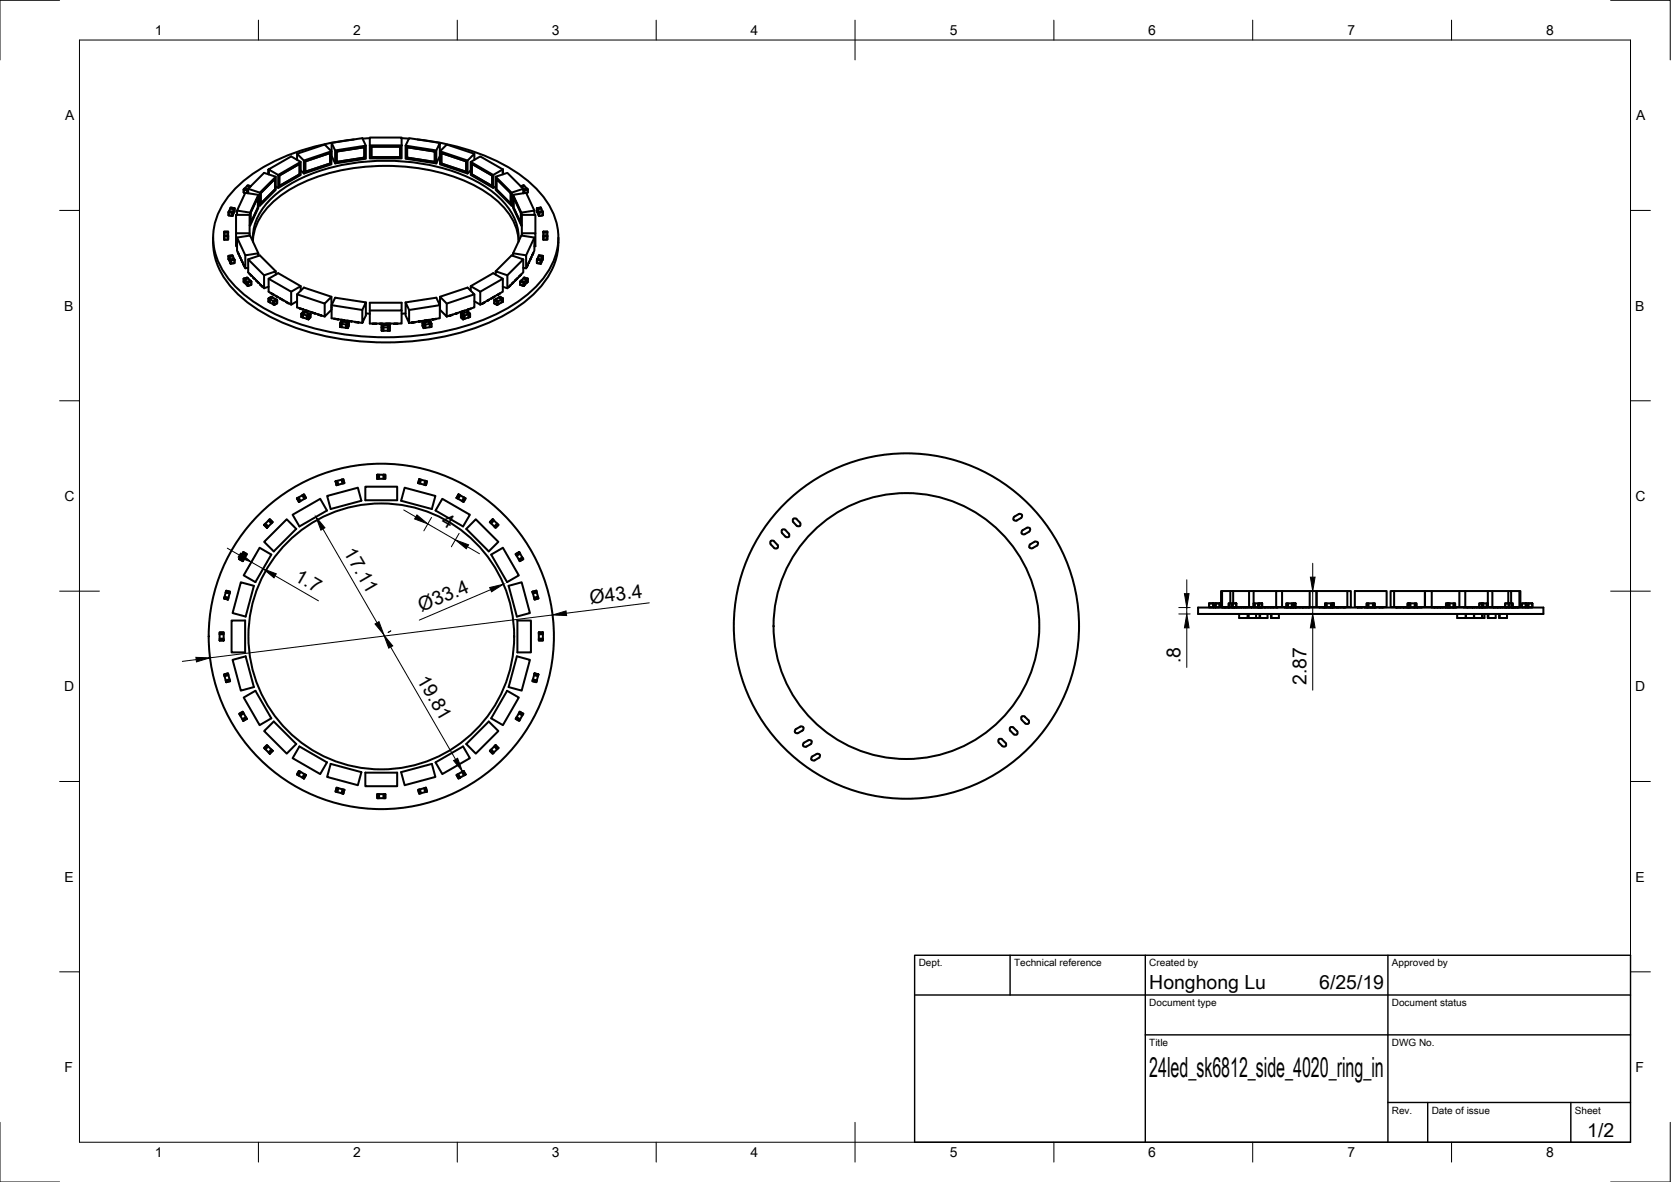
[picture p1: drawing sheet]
<svg xmlns="http://www.w3.org/2000/svg" width="420mm" height="297mm" viewBox="0 0 420 297" stroke-linecap="round" stroke-linejoin="round" font-family="sans-serif">
<!-- layer: Visible -->
<g fill="none" stroke="#000" stroke-width=".51">
<path d="M74.7 38.6v1.6M83.3 38l-6.9 2.4M83.4 35.9v3.3l.9 1.9 7.7-1.2v-3.3l-.9-1.9-7.7 1.2 .9 1.9v3.3M84.6 38.1l7-1.1v2.6l-7 1.1zM89 35a52.8 52.8 0 0 0-27.5 10.2 19.8 19.8 0 0 0-7.9 13.5 17.6 17.6 0 0 0 6.3 14 48.8 48.8 0 0 0 25.8 11.2 69 69 0 0 0 39.5-5.2 29.6 29.6 0 0 0 13.4-11.8 15.5 15.5 0 0 0-2.1-17.6 37.9 37.9 0 0 0-18.2-11.5 65.6 65.6 0 0 0-13.3-2.8M92 36.6l-7.7 1.2M93 34.6h8v5.2h-8zM93 36.5h8M93 34.7l-1.8 .1M93.4 36.9h7.2v2.6h-7.2zM101 34.7l1.8 .1M102 36.6l7.7 1.2"/>
<path d="M102.4 37l6.9 1.1v2.6l-6.9-1.1zM110.6 35.9l-7.7-1.2-.9 1.9v3.3l7.7 1.2 .9-1.9v-3.3l-.9 1.9v3.3M110.6 38l7 2.4M111 38.5l6.2 2.1v2.6l-6.2-2.1zM119.3 38.6l-7-2.3-1.7 1.7v3.3l7 2.3 .8-.8M53.6 59.7v1.3M56.3 59.1h1.1v1.1h-1.1zM56.3 58.2h1.1v.3h-1.1zM56.3 58.2h1.1v2h-1.1zM56.3 59.4h1.1M58.9 52.6l-1-.2 .1-.2 1 .1v.8l-.1 .3 .1-1.1-.6 1.2v.8l-.9-.2v-.8l.5-1.1 1 .1v.8l-.6 1.2 .2-1.1-1-.2-.1 .3 .9 .2-.9-.2v.8l.9 .2 .2-1.1M59.4 58.6v3.3h.2"/>
<path d="M59.6 59.7l2.1 4.5 3.3-.5v.6M59.6 52.9v1.1M62.4 48.5h-.1M62.4 47.4v1.2M62.8 58.6v-4.6h-3.4v4.6h3.4v.6M62.8 56.7l2.2-4.5v-3.2l-3.3-.5-2.1 4.4 3.3 .5v3.3M62.8 47l-.7-.2 .2-.2 .7 .2-.7-.2-1 1v.8l.3 .1-.3-.1v-.8l.9 .3-.9-.3 .2-.3 .9 .3-.2 .3v.6M64.9 49.5v2.6l-1.9 4v-2.6zM65 51.6l.3 .1 4-4v-3.3l-2.9-1-4 4 2.9 1v3.3M65 49l-2.1 4.4M67.5 43.4v.1M67.5 42.6v.9"/>
<path d="M67.5 42.6v.8M67.5 42.6h.1M67.5 42.6v1.2M69.2 44.9v2.7l-3.6 3.6v-2.7zM69.3 46.9l.7 .3 5.6-3.2v-3.3l-2.4-1.4-5.7 3.3 2.5 1.4v3.2M69.3 44.4l-4 4M70.2 44.1l5.1-2.9v2.6l-5.1 2.9zM75.6 42.8l.8 .8 6.9-2.3v-3.3l-1.7-1.7-6.9 2.3 1.7 1.8v3.2M75.6 40.7l-5.6 3.3M76.8 40.6l6.2-2.1v2.6l-6.2 2.1zM118.4 40.7l5.6 3.3M118.6 41.2l5.1 2.9v2.6l-5.1-2.9z"/>
<path d="M119.3 40.2v-1.6l-1.7 1.8v3.2M124.6 44.4l4 4M124.8 44.9l3.6 3.6v2.7l-3.6-3.6zM126.4 42.6l-5.6-3.3-2.4 1.4v3.3l5.6 3.2 .6-.3M126.4 43.8v-1.2l-2.4 1.4v3.2M126.4 42.6v.9M129 49l2.1 4.4M129.1 49.5l1.9 4v2.6l-1.9-4zM131.2 47l.7-.2-.2-.2-.8 .2 .8-.2 1 1v.8l-.4 .1 .4-.1v-.8l-.3-.3-.8 .3 .2 .3-.2-.3M131.2 58.6v-4.6h3.4v4.6M131.2 59.2v-.6h3.4v3.3h-.2M131.6 47.4l-4-4-3 1v3.3l4 4 .4-.1"/>
<path d="M131.6 48.6v-1.2l-3 1v3.3M131.6 48.5h.1M132.7 47.6l-.9 .3v.6M134.4 52.9l-2.1-4.4-3.3 .5v3.2l2.2 4.5M134.4 54v-1.1l-3.3 .5v3.3M134.4 59.7v3.3l-2.1 4.4-.7-.1M135.1 52.6l-.1-.3v.8M136 52.2l.1 .2-1 .2v.8l-.1-.3M136 52.2l.5 1.1v.8l-1 .2 1-.2v-.8l-.1-.3-1 .2M136 52.2l-1 .1 .5 1.2-.1-.3 .1 1.1v-.8l1-.2-1 .2v.8l-.5-1.2M136 52.2l-1 .1v.8M136.6 58.2h1v.3h-1z"/>
<path d="M136.6 59.1h1v1.1h-1v-.8h1h-1zM136.6 58.2h1v2h-1zM140.4 59.7a18.4 18.4 0 0 1-7.4 15.3 51.9 51.9 0 0 1-27.3 10.5 67.6 67.6 0 0 1-37.4-5.7 28.8 28.8 0 0 1-13.2-12.2 15.4 15.4 0 0 1-1.5-6.6M57.5 65.1v-.8l.9-.1 .6 1.1v.8l-1 .2-.1-.3v-.8l.1 .3 1-.2-1 .2v.8l1-.2-.1-1.1-1 .2M57.5 64.3l.5 1.2v.8l-.5-1.2 .1 .3v-.8l1-.2-.2-.2zM57.6 64.6l-.1-.3v.8M60 64l-.2-.6 .3 .6M60.5 64.8l-.2-.4 .1 .4M60.6 65.2l.4 .7zM61.3 70l1 1.1v.8l-1-1 .2 .2v-.8l.9-.3-.2-.2zM61.4 67l-.2-.6 .2 .6M61.5 70.3l-.2-.3v.9"/>
<path d="M61.7 64.2v3.2l.7-.1M62.1 70.8l.8-.3 .3 .3v.8l-.9 .3v-.8l.9-.3-.9 .3-.2-.3v.8l.2 .3 .9-.3v-.8l-1-1-.9 .2v.9M62.4 65.2l4 4 2.9-1v.8M63.3 69.3l-.5-.5 .4 .6M63.6 60.3a15 15 0 0 1 6.3-10.6 43.1 43.1 0 0 1 24.5-8 48.9 48.9 0 0 1 26.7 5.9 18.2 18.2 0 0 1 9.1 11.3l.2 1.4M63.6 60.8a14.2 14.2 0 0 1 6.2-12.3 42.2 42.2 0 0 1 23.2-8 50 50 0 0 1 28.3 6 17.3 17.3 0 0 1 9 11.6l.1 2.7M64 70.1l-.4-.4 .5 .4M65 63.7l-2.1-4.5-3.3 .5v3.3l2.1 4.4M65.1 71.1l-.7-.7 .6 .7M66 72l-.6-.5 .5 .5M66.4 69.2v3.2l1.1-.3M67.5 75l1.5 .8v.8l-1.5-.8 .4 .2v-.8l.7-.4-.4-.2z"/>
<path d="M67.5 70l5.7 3.3 2.4-1.4v1.2M67.9 75.2l-.4-.2v.8M68.6 75.6l.7-.4 .4 .2v.8l-.7 .4v-.8l.7-.4-.7 .4-.4-.2v.8l.4 .2 .7-.4v-.8l-1.5-.8-.7 .4v.8M68.8 74l-.7-.4 .6 .5M69.3 68.2l-4-4-2.9 1v3.2l4 4M69.9 74.7l-.6-.4 .5 .4M71.3 75.5l-.9-.6 .8 .6M72.6 76.2l-.7-.4 .6 .4M73.2 73.3v3.3l1.5-.9M74.7 74l6.9 2.3 1.7-1.7v3.3l-1.7 1.7v-3.3M75.6 71.9l-5.6-3.2-2.5 1.3v3.3l5.7 3.3M76.2 79l-.4-.1v.8"/>
<path d="M76.2 77.8l-.9-.4 .9 .4M76.3 78.3l-.5 .6 1.8 .5v.8l-1.8-.5 .4 .1v-.8l.5-.5zM77.1 79.3l.5-.5 .5 .1v.8l-.5 .5v-.8l.5-.5-.5 .5-.5-.1v.8l.5 .1 .5-.5v-.8l-1.8-.6-.5 .6v.8M77.5 78.2l-.6-.2 .6 .2M79.3 78.8l-1.1-.4 1 .4M80.8 79.3l-.8-.3 .8 .3M83.3 74.6l-6.9-2.3-1.7 1.7v3.2l6.9 2.4M83.3 77.3h.1M83.4 76.7l7.7 1.2 .9-1.9v3.3l-.9 1.9v-3.3M92 76l-7.7-1.2-.9 1.9v3.3l7.7 1.2M92 78.8h1M93 78h8v-1.9h-8v5.2h8v-3.3"/>
<path d="M102 76l7.7-1.2 .9 1.9-7.7 1.2M102 78.8h-1M110.6 76.7v3.3l-7.7 1.2-.9-1.9v-3.3l.9 1.9v3.3M110.6 74.6l7-2.3 1.7 1.7-7 2.3M110.6 77.3h.1M112.9 79.4l.9-.3-.9 .3M114.4 78.9l.7-.3-.6 .3M115.7 78.4l1.1-.4-1 .5M115.9 78.9l.5 .5-.5-.5v.8l.5 .5v-.8l1.8-.5v.8l-1.8 .5 .4-.1v-.8l-.5-.5zM116.8 79.3l-.4 .1v.8l-.5-.5M117.6 77.8l.8-.3-.8 .4M117.8 79l-.5-.5 .4-.2 .5 .6v.8l-.4 .1v-.8l.4-.1-.5-.6-1.8 .6v.8"/>
<path d="M118.4 71.9l5.6-3.2 2.4 1.3-5.6 3.3M118.4 73.1v-1.2l2.4 1.4v3.3M119.3 74v3.2l-7 2.4-1.7-1.7v-3.3l1.7 1.7v3.3M121.2 76.3l.8-.4-.7 .5M122.5 75.6l.5-.3-.5 .3M123.5 75l.9-.5-.8 .5M124.3 75.4l.7 .4-.7-.4 .3-.2 .7 .4v.8l-.3 .2-.7-.4zM124.6 68.2l4-4 3 1-4 4M124.6 69v-.8l3 1v3.2M125 74.1l.7-.4-.6 .5M125 75.8l1.4-.8v.8l-1.4 .8zM125.3 75.6l-.3 .2v.8l-.7-.4"/>
<path d="M126.1 75.2l-.7-.4 .3-.2 .7 .4v.8M126.4 70v3.3l-5.6 3.3-1.5-.9M126.4 75.8l-.3 .2v-.8l.3-.2-.7-.4-1.4 .8v.8M127.9 72.1l.5-.5-.5 .6M128.8 71.3l.4-.5-.4 .5M129 63.7l2.1-4.5 3.3 .5-2.1 4.5M129 64.3v-.6l3.3 .5v3.2M129.5 70.5l.7-.7-.6 .7M130.6 69.5l.5-.6-.5 .6M131 70.5l.9 .3v.8l-.2 .3 1-1v-.9l-1 1.1v.8l-.9-.3v-.8l.9 .3-.9-.3zM131.6 65.2v3.2l-4 4-1.2-.3M131.9 70.8l-.2 .3v.8l-.9-.3"/>
<path d="M132.4 67.1l.3-.6-.2 .6M132.4 70.3l-.8-.3 .2-.2 .9 .2v.9l-.3 .2v-.8l.3-.3-.9-.2-1 1v.8M132.9 66.1l.2-.5-.2 .5M133.3 65.3l.3-.8-.3 .8M133.8 64.1l.3-.6-.2 .6M135.1 65l1 .2-.1 1.1 .5-1.2v-.8l-.5 1.2v.8l-1-.2v-.8l1 .2-1-.2zM136.1 65.2l-.1 1.1-1-.2M136.4 64.6l-1-.2 .1-.2 1 .1v.8l-.1 .3 .1-1.1-1-.1-.5 1.1v.8M85 80.2h.1M85 80.2l-.9-.1 .9 .2M85.7 80.8l-.2 .5 1.9 .3v.9l-1.9-.3h.4v-.8l.3-.6zM85.9 81.4l-.4-.1v.9"/>
<path d="M86.5 80.4v.1M86.5 80.4l-.7-.1 .7 .2M87 81.6l.2-.6 .5 .1v.8l-.3 .6v-.9l.3-.5-.3 .5h-.4v.8l.4 .1 .3-.6v-.8l-2-.3-.2 .5v.9M88.4 80.8l-1.2-.2 1.2 .2M90.2 81l-.9-.1 .8 .2M93.7 81.3l1 .1zM95.5 81.3l.7 .1zM96 81.7h2v.6h-2v-.6h.4v1.4h-.4zM96.4 82.3h-.4v.8M97 81.3l1.2 .1zM97.5 82.3v-.6h.5v1.4h-.5v-.8h.5v.8h-2M99.1 81.3l.9 .1z"/>
<path d="M103.5 81.1l1-.2-1 .2M105.2 80.8l.8-.1-.7 .2M106.3 81.1l.2 .5-.2-.5v.8l.2 .6v-.9l2-.3v.9l-2 .3 .5-.1v-.8l-.3-.6zM106.7 80.6l1.2-.2-1.2 .3M107 81.6h-.5v.9l-.2-.6M108 81.4l-.2-.6h.4l.3 .5v.9h-.5v-.8l.5-.1-.3-.5-1.9 .3v.8M108.7 80.2l.9-.1-.8 .2M94.8 119.3h.5v1h-.5zM94.8 119.3h2.1v1h-2.1zM96.4 119.3h.5v1h-.5zM61.2 138.7l.9 .5-.3 .5-.9-.5zM61.2 138.7l.9 .5-1.1 1.8-.8-.5z"/>
<path d="M65.3 137.7l2.9 1.7-4 6.9-2.9-1.7zM66.4 131.9l.3-.3 .8 .7-.4 .3zM67.8 130.5l.8 .7-.4 .3-.7-.7zM67.8 130.5l.8 .7-1.5 1.4-.7-.7zM72.1 130.5l2.4 2.4-5.7 5.7-2.4-2.4zM73.6 129.4l6.9-4 1.7 2.9-6.9 4zM74.7 125.3l.4-.3 .5 .9-.4 .2zM74.7 125.3l1.7-1.1 .5 .9-1.7 1zM76 124.5l.4-.3 .5 .9-.4 .3zM82.3 124.6l7.7-2 .9 3.2-7.8 2.1zM84.4 121l.4-.2 .3 1-.5 .1zM84.4 121l1.9-.6 .3 1-2 .5z"/>
<path d="M85.9 120.6l.4-.2 .3 1-.5 .1zM91.9 122.3h8v3.4h-8zM101.7 122.6l7.8 2-.9 3.3-7.7-2.1zM105.4 120.4l.5 .2-.3 .9-.5-.1zM105.4 120.4l2 .6-.3 .9-2-.5zM106.9 120.8l.5 .2-.3 .9-.5-.1zM111.2 125.4l7 4-1.8 2.9-6.9-4zM115.3 124.2l.4 .3-.5 .9-.4-.3zM115.3 124.2l1.8 1.1-.5 .8-1.8-1zM116.6 125l.5 .3-.5 .8-.5-.2zM119.6 130.5l5.7 5.7-2.4 2.4-5.7-5.7zM123.5 139.4l2.9-1.7 4.1 6.9-3 1.7z"/>
<path d="M123.9 130.5l.3 .3-.7 .7-.3-.3zM123.9 130.5l1.4 1.4-.7 .7-1.4-1.4zM124.3 132.3l.7-.7 .3 .3-.7 .7zM129.7 139.2l.9-.5 .2 .5-.9 .5zM129.7 139.2l.9-.5 1 1.8-.9 .5zM195.5 136.9a.58 .58 0 0 1 0 .8 .58 .58 0 0 1-.9 0l-.8-.9a.57 .57 0 0 1 0-.8 .57 .57 0 0 1 .8 0l.9 .9M196.7 134a.57 .57 0 0 1 0-.9 .57 .57 0 0 1 .8 .1l.8 .9a.56 .56 0 0 1 0 .8 .56 .56 0 0 1-.8-.1l-.8-.8M199.5 131.2l.8 .9M199.5 130.4l.6-.1 1 1a.56 .56 0 0 1 0 .8 .56 .56 0 0 1-.8 0M199.5 130.4l-.2 .4 .2 .4M256.1 129.2l-1 .6a.57 .57 0 0 0-.2 .8 .57 .57 0 0 0 .8 .2l1-.6M256.1 129.2l.5-.1 .3 .3"/>
<path d="M256.9 129.4l.1 .4-.3 .4M257 133.4l1.2-.8a.57 .57 0 0 1 .8 .2 .57 .57 0 0 1-.3 .8l-1.4 .7-.4-.3zM260.7 137.1a.57 .57 0 0 0 .2-.8 .57 .57 0 0 0-.8-.2l-1 .7a.57 .57 0 0 0-.3 .8 .57 .57 0 0 0 .8 .1l1.1-.6M55.2 158.9h1v.5h-1zM55.2 158.9h1v2.1h-1zM56.5 150l.9 .2-.1 .5-1-.3zM56.9 148.4l.9 .3-.1 .5-1-.3zM56.9 148.4l.9 .3-.5 2-1-.3zM58.2 155.9h3.4v8h-3.4zM60.4 140.1l.9 .5-.3 .4-.8-.5zM60.6 146.3l3.2 .9-2 7.7-3.3-.8zM127.9 147.2l3.3-.9 2 7.8-3.2 .8z"/>
<path d="M130.1 155.9h3.4v8h-3.4zM130.5 140.6l.8-.5 .3 .4-.9 .5zM133.9 148.7l1-.3 .1 .5-1 .3zM133.9 148.7l1-.3 .5 2-1 .3zM134.3 150.2l1-.2 .1 .4-1 .3zM135.5 158.9h1v.5h-1zM135.5 158.9h1v2.1h-1zM301.2 152.7h86.9v1.6h-86.9zM304 151.6h1v1h-1zM305.1 151.6h.2v1h-.2zM305.1 151.6h.6v1h-.6zM305.7 151.6h.9v1h-.9z"/>
<path d="M306.6 151.6h-1.1v1h.2M306.6 151.6v1h-.9M307 152.6l.5 .1M307.3 152.6h-.3v-4.1h.3v4.1h1.6v.1M307.3 148.5h2.8M307.5 152.7h.4M307.5 152.7h.2M307.9 152.7h.4M307.9 152.7h.2M308.3 152.7h.6M308.3 152.7h.3M308.9 152.7h.2"/>
<path d="M308.9 151.6h.3v1h-.3zM308.9 151.6h1.1v1h-1.1zM309.1 152.6l1.2 .1M309.4 148.5v3.1M310 151.6h.9v1h-.9zM310.1 148.5h5.1M310.1 148.5v3.1M310.3 152.7h.6M310.3 152.6v.1M310.4 152.6v.1M310.9 151.6h-1.2v1h.3M310.9 151.6v1h-.9"/>
<path d="M310.9 152.6h3.2M310.9 152.6l.4 .1M311.3 152.7h.8M311.3 152.7h.4M311.6 154.3v1h2.2M312.1 152.7h1M312.1 152.7h.6M313.1 152.7h1.6M313.1 152.7h.5M313.7 154.3v1M313.8 155.3h.1M313.8 154.3v1"/>
<path d="M313.8 155.3h2M314 154.3v1M314.1 148.5v4.1h1.1M314.7 152.6v.1M314.9 152.6l-.2 .1M315.2 151.6h.3v1h-.3zM315.2 151.6h1.4v1h-1.4zM315.2 148.5h7.2M315.2 148.5v3.1M315.7 152.6l.7 .1M315.8 155.3h.9M315.8 154.3v1"/>
<path d="M316.4 152.6l.6 .1M316.6 151.6h.8v1h-.8zM316.7 154.3v1M316.8 154.3v1M317 152.7h.5M317 152.6v.1M317.4 151.6h-1.1v1h.3M317.4 151.6v1h-.8M317.4 152.6h3.5M317.5 152.6l.6 .1M318.1 152.7h1.4M318.1 152.7h.8"/>
<path d="M318.7 154.3v1h-2M319.5 152.7h1.6M319.5 152.7h.7M319.6 154.3v1h2v-1M319.7 154.3v1M320.9 148.5v4.1h1.5M321.1 152.6v.1M321.3 152.6l-.2 .1M322.4 148.5v4.1l1.4 .1M322.4 148.5h8.6v4.1h-1.7v-4.1M323.4 151.6h.5v1h-.5zM323.4 151.6h1.8v1h-1.8z"/>
<path d="M323.8 152.6l.7 .1M324.5 152.7h.1M324.5 152.6v.1M324.5 152.6l.6 .1M325.1 152.6l.7 .1M325.2 151.6h.5v1h-.5zM325.7 152.6h3.7l-.3 .1M325.7 151.6h-.9v1h.4M325.7 151.6v1h-.5M325.8 152.7h1.1M325.8 152.6v.1M325.8 152.7h1.7"/>
<path d="M327.5 152.7h.9M327.5 152.6v.1M327.7 152.7h1.4M329.1 152.6v.1M332.7 152.7l-1-.1 1.3 .1M333 152.6v.1M333.2 151.6h.4v1h-.4zM333.2 151.6h1.9v1h-1.9zM333.2 152.6l-.2 .1M333.5 152.6l.6 .1M334.1 152.6l.4 .1M334.5 152.7h1.6"/>
<path d="M334.5 152.6v.1M334.9 152.6v.1M335.1 151.6h.3v1h-.3zM335.4 151.6h-.7v1h.4M335.4 151.6v1h-.3M335.4 152.6h3.4M336.1 152.6l.3 .1M336.4 152.6v.1M336.7 152.6l-.3 .1M337.8 152.7l-.8-.1 1.2 .1M338.2 152.6v.1M338.4 152.6l-.2 .1"/>
<path d="M338.8 148.5v4.1h.9v-4.1h-8.7v4.1h2.2M341.4 152.6l.9 .1zM342.6 152.6l-.3 .1M343.6 151.6h.5v1h-.5zM343.6 151.6h2.1v1h-2.1zM343.9 152.6h-3.2v-4.1h8v4.1h-4M343.9 152.7h.8M345.2 151.6h.5v1h-.5zM346.2 152.6l-.3 .1M346.8 152.6l.9 .1zM348 152.6l-.3 .1M350.5 148.5h7.8v4.1h-2.1"/>
<path d="M350.5 152.6v-4.1h-.8v4.1h4.2M350.9 152.6h1.3l-1 .1M352.4 152.6l-.2 .1M352.6 152.6h1l-.6 .1M353.6 152.7h.5M353.9 151.6h.3h-.3v1h.3v-1h2v1h-2h.4v-1h-.4v1h-.3zM354.1 152.6l.3 .1M354.4 152.6h1.2M355.7 151.6h.5v1h-.5zM355.9 152.6l-.3 .1M356.1 152.6h1.2l-.9 .1M357.6 152.6l-.3 .1"/>
<path d="M360 152.6h1.5l-.9 .1M360 152.6v-4.1h-1.7v4.1h5.3h-.8M360 148.5h8.4v4.1M361.5 152.7h.1M361.5 152.6h1.3l-.6 .1M362.8 152.7h.1M363.6 151.6h.5h-.5v1h.5v-1h1.8v1h-1.8h.4v-1h-.4v1h-.5zM364.5 152.6l-1 .1M364.5 152.7h.1M364.6 152.6l.7 .1M365.4 151.6h.5v1h-.5zM366.3 152.6l-.2 .1"/>
<path d="M366.4 154.3v1h2.2M366.9 148.5v4.1h-1.6M366.9 152.6h5.1l-1.3 .1M368 152.6h1.6l-.7 .1M368.4 148.5h6.8v4.1M368.5 154.3v1M368.6 155.3h2.1M368.6 154.3v1M369.6 152.7l1.1-.1-.5 .1M370.6 154.3v1M370.7 155.3h2M370.7 154.3v1"/>
<path d="M372 151.6h.7h-.7v1h.7v-1h1.4v1h-1.4h.3v-1h-.3v1h-.7zM372.1 152.6l-.8 .1M372.1 152.7h.6M372.7 154.3v1M372.7 152.6h.7M373.3 154.3v1h-.6M373.6 152.6l-.2 .1M373.8 151.6h.3v1h-.3zM374.1 154.3v1h2v-1M374.1 148.5v3.1M374.1 152.6h4.4l-.7 .1M374.2 154.3v1"/>
<path d="M374.5 152.6h1.6l-.5 .1M375.2 148.5h4.8v3.1M376.1 152.7l.8-.1-.4 .1M376.9 152.7l.9-.1-.6 .1M376.9 154.3v1h2v-1M377.1 154.3v1M378.5 151.6h.8h-.8v1h.8v-1h1.1v1h-1.1h.3v-1h-.3v1h-.8zM378.7 152.6l-.4 .1M378.7 152.7h.2M378.9 152.6l1.3 .1M379.2 148.5v3.1M380 148.5h2.3v4.1"/>
<path d="M380.1 151.6h.3v1h-.3zM380.4 152.7l.4-.1-.2 .1M380.8 152.7l.5-.1-.3 .1M381.3 152.7l.5-.1-.2 .1M382 148.5v4.1h-1.8M382 152.6h.3M382.3 152.6l-.5 .1M382.7 151.6h.9h-.9v1h.9v-1h.6v1h-.6h.2v-1h-.2v1h-.9zM384 151.6h.2v1h-.2zM384.3 151.6h1v1h-1zM55.2 160.5h1v.5h-1zM56.3 169.5l1-.3 .1 .5-.9 .2z"/>
<path d="M56.3 169.5l1-.3 .5 2-.9 .2zM56.7 171l1-.3 .1 .5-.9 .2zM58.5 165.8l3.3-.9 2 7.8-3.2 .9zM60.2 179.4l.8-.5 .3 .4-.9 .5zM60.2 179.4l.8-.5 1.1 1.7-.9 .6zM61.3 175.3l2.9-1.7 4 6.9-2.9 1.7zM127.5 173.6l3 1.7-4.1 6.9-2.9-1.7zM130 164.9l3.2 .9-2 7.8-3.3-.9zM130.7 178.9l.9 .5-.3 .4-.8-.5zM130.7 178.9l.9 .5-1 1.8-.9-.6zM134 170.7l1 .3-.1 .4-1-.2zM134.4 169.2l1 .3-.1 .4-1-.2z"/>
<path d="M134.4 169.2l1 .3-.5 1.9-1-.2zM135.5 160.5h1v.5h-1zM60.9 180.7l.9-.5 .3 .4-.9 .6zM66.4 183.7l2.4-2.4 5.7 5.7-2.4 2.4zM67.1 187.2l.4 .4-.8 .7-.3-.3zM67.1 187.2l1.5 1.5-.8 .7-1.4-1.4zM68.2 188.3l.4 .4-.8 .7-.3-.3zM75.2 193.7l.4 .3-.5 .9-.4-.3zM75.2 193.7l1.7 1.1-.5 .9-1.7-1.1zM75.3 187.6l6.9 4-1.7 2.9-6.9-4zM76.5 194.5l.4 .3-.5 .9-.4-.3zM83.1 192l7.8 2-.9 3.3-7.7-2.1z"/>
<path d="M84.6 198l.5 .1-.3 1-.4-.2zM84.6 198l2 .5-.3 1-1.9-.6zM86.1 198.4l.5 .1-.3 1-.4-.2zM91.9 194.2h8v3.4h-8zM94.8 199.6h.5v1h-.5zM94.8 199.6h2.1v1h-2.1zM96.4 199.6h.5v1h-.5zM100.9 194l7.7-2 .9 3.2-7.8 2.1zM105.1 198.5l.5-.1 .3 .9-.5 .2zM105.1 198.5l2-.5 .3 .9-2 .6zM106.6 198.1l.5-.1 .3 .9-.5 .2zM109.5 191.6l6.9-4 1.8 2.9-7 4z"/>
<path d="M114.8 194.8l.4-.3 .5 .9-.4 .3zM114.8 194.8l1.8-1.1 .5 .9-1.8 1.1zM116.1 194l.5-.3 .5 .9-.5 .3zM122.9 181.3l2.4 2.4-5.7 5.7-2.4-2.4zM123.2 188.7l.3-.4 .7 .8-.3 .3zM124.3 187.6l.3-.4 .7 .8-.3 .3zM124.6 187.2l.7 .8-1.4 1.4-.7-.7zM129.9 180.2l.9 .5-.2 .5-.9-.6zM202 187.4l.3 .3 .5-.1M202 182.8v.5l-.2 .3M202 182.8l-.6-.3-1.3 .7a.57 .57 0 0 0-.2 .8 .57 .57 0 0 0 .8 .2l1-.6M202.2 186.6l1.1-.6a.57 .57 0 0 1 .8 .2 .57 .57 0 0 1-.3 .8l-1 .6"/>
<path d="M202.2 186.6l-.3 .4 .1 .4M204.3 190.1a.57 .57 0 0 0-.3 .8 .57 .57 0 0 0 .8 .2M206.1 189.7v.6l-1.3 .8M206.1 189.7l-.6-.3-1.2 .7M252 185.8l.8 .9M252 185.8a.58 .58 0 0 0-.9 0 .58 .58 0 0 0 .1 .8l.8 .9a.57 .57 0 0 0 .8 0 .57 .57 0 0 0 0-.8M254 182.8l.6-.1 1.1 1M254 182.8l-.1 .7 1 1a.57 .57 0 0 0 .8 0 .57 .57 0 0 0 0-.8M257.7 180.1l.9 .9M257.7 180.1a.57 .57 0 0 0-.8 0 .57 .57 0 0 0 0 .8l.9 .9a.57 .57 0 0 0 .8 0 .57 .57 0 0 0 0-.8"/>
<circle cx="95.9" cy="159.9" r="33.4"/>
<circle cx="95.9" cy="159.9" r="43.4"/>
<circle cx="227.9" cy="157.3" r="43.4"/>
<circle cx="227.9" cy="157.3" r="33.4"/>
</g>
<!-- layer: Border -->
<g fill="none" stroke="#000" stroke-width=".25">
<path d="M15 .1h-15v15M20 10.1h390v276.9h-390zM65 5.1v5M115 5.1v5M165 5.1v5M215 5.1v10M265 5.1v5M315 5.1v5M365 5.1v5M405 .1h15v15M15 52.9h5M410 52.9h5"/>
<path d="M15 100.7h5M410 100.7h5M15 148.6h10M405 148.6h10M15 196.4h5M410 196.4h5M15 244.2h5M410 244.2h5M0 282.1v14.9h15M65 287v5M115 287v5M165 287v5"/>
<path d="M215 282.1v9.9M265 287v5M315 287v5M365 287v5M420 282.1v14.9h-15"/>
</g>
<!-- layer: TitleBlock -->
<path d="M230 240.1h180v46.9h-180zM230 250h180M254 240.1v9.9M288 240.1v46.9M349 240.1v46.9M288 260.1h122M349 277.1h61M359 277.1v9.9M395 277.1v9.9" fill="none" stroke="#000" stroke-width=".36"/>
<!-- layer: Dimensions -->
<g fill="none" stroke="#000" stroke-width=".25">
<path d="M57.1 137.8l3.1 1.7M64.2 139.5l-1.9 3.4M81.2 132.9l13.6 23.6M101.5 128.2l3 1.7M107.6 131.7l6.9 4M108.5 130l-1.9 3.4M115.4 134l-1.9 3.4M117.5 137.4l3.1 1.8M63.2 141.3l3 1.6M67.2 141.2l-2 3.4M69.2 144.7l10.9 6.3M98.3 158.5l-.7 .4"/>
<path d="M123.4 148.2l-18 7.6M138.9 154.5l-86.1 10.8M163.3 151.5l-20.9 2.6M296.4 152.7h2.9M296.4 154.3h2.9M298.4 145.7v3.5M298.4 152.7v1.6M298.4 157.8v9.9M330.1 141.5v3.5M330.1 148.6v5.7M330.1 157.8v15.6M49.3 165.8l-3.5 .4"/>
<path d="M98.2 162.6l16.4 28.2"/>
</g>
<g fill="#000" stroke="#000" stroke-width=".25">
<path d="M60.5 139l2.7 2.3-3.3-1.3zM79.4 129.9l2.3 2.7-1 .6zM104.8 129.4l2.8 2.3-3.4-1.3zM114.5 135.7l3.3 1.2-.6 1zM66.2 142.9l3.3 1.3-.6 1zM94.3 156.8l1-.6 1.2 3.3zM123.1 147.6l3.5-.8-3 1.9zM138.9 154.5l3.4-1 .2 1.2zM297.8 149.2h1.2l-.6 3.5zM298.4 154.3l.6 3.5h-1.2zM329.5 145h1.2l-.6 3.6zM330.1 154.3l.6 3.5h-1.2z"/>
<path d="M49.3 165.2l3.5 .1-3.4 1zM96.5 159.6l2.2 2.7-1 .6zM114 191.1l1.1-.6 1.2 3.4z"/>
</g>
<text font-size="7" x="289" y="270.6">24led_sk6812_side_4020_ring_in</text>
<g font-size="4.9">
<text x="110.7" y="131.7" transform="rotate(30 110.7 131.7)">4</text>
<text x="86.3" y="138.8" transform="rotate(60 86.3 138.8)">17.11</text>
<text x="73.8" y="145.6" transform="rotate(30 73.8 145.6)">1.7</text>
<text x="106" y="153.9" transform="rotate(-23 106 153.9)">Ø33.4</text>
<text x="148.5" y="151.7" transform="rotate(-7 148.5 151.7)">Ø43.4</text>
<text x="296.9" y="166.7" transform="rotate(-90 296.9 166.7)">.8</text>
<text x="104.8" y="170.8" transform="rotate(60 104.8 170.8)">19.81</text>
<text x="328.5" y="172.1" transform="rotate(-90 328.5 172.1)">2.87</text>
<text x="289" y="248.5">Honghong Lu</text>
<text x="331.7" y="248.5">6/25/19</text>
<text x="399.1" y="285.7">1/2</text>
</g>
<g font-size="3.5">
<text x="39" y="8.8">1</text>
<text x="88.8" y="8.8">2</text>
<text x="138.8" y="8.8">3</text>
<text x="188.7" y="8.8">4</text>
<text x="238.8" y="8.8">5</text>
<text x="288.7" y="8.8">6</text>
<text x="338.8" y="8.8">7</text>
<text x="388.8" y="8.8">8</text>
<text x="16.4" y="30.2">A</text>
<text x="411.4" y="30.2">A</text>
<text x="16.2" y="78">B</text>
<text x="411.2" y="78">B</text>
<text x="16.2" y="125.9">C</text>
<text x="411.2" y="125.9">C</text>
<text x="16.2" y="173.7">D</text>
<text x="411.2" y="173.7">D</text>
<text x="16.2" y="221.6">E</text>
<text x="411.2" y="221.6">E</text>
<text x="16.2" y="269.4">F</text>
<text x="411.2" y="269.4">F</text>
<text x="39" y="290.8">1</text>
<text x="88.8" y="290.8">2</text>
<text x="138.8" y="290.8">3</text>
<text x="188.7" y="290.8">4</text>
<text x="238.8" y="290.8">5</text>
<text x="288.7" y="290.8">6</text>
<text x="338.8" y="290.8">7</text>
<text x="388.8" y="290.8">8</text>
</g>
<g font-size="2.5">
<text x="231" y="242.9">Dept.</text>
<text x="255" y="242.9">Technical reference</text>
<text x="289" y="242.9">Created by</text>
<text x="350" y="242.9">Approved by</text>
<text x="289" y="252.8">Document type</text>
<text x="350" y="252.8">Document status</text>
<text x="289" y="262.9">Title</text>
<text x="350" y="262.9">DWG No.</text>
<text x="350" y="279.9">Rev.</text>
<text x="360" y="279.9">Date of issue</text>
<text x="396" y="279.9">Sheet</text>
</g>
</svg>
